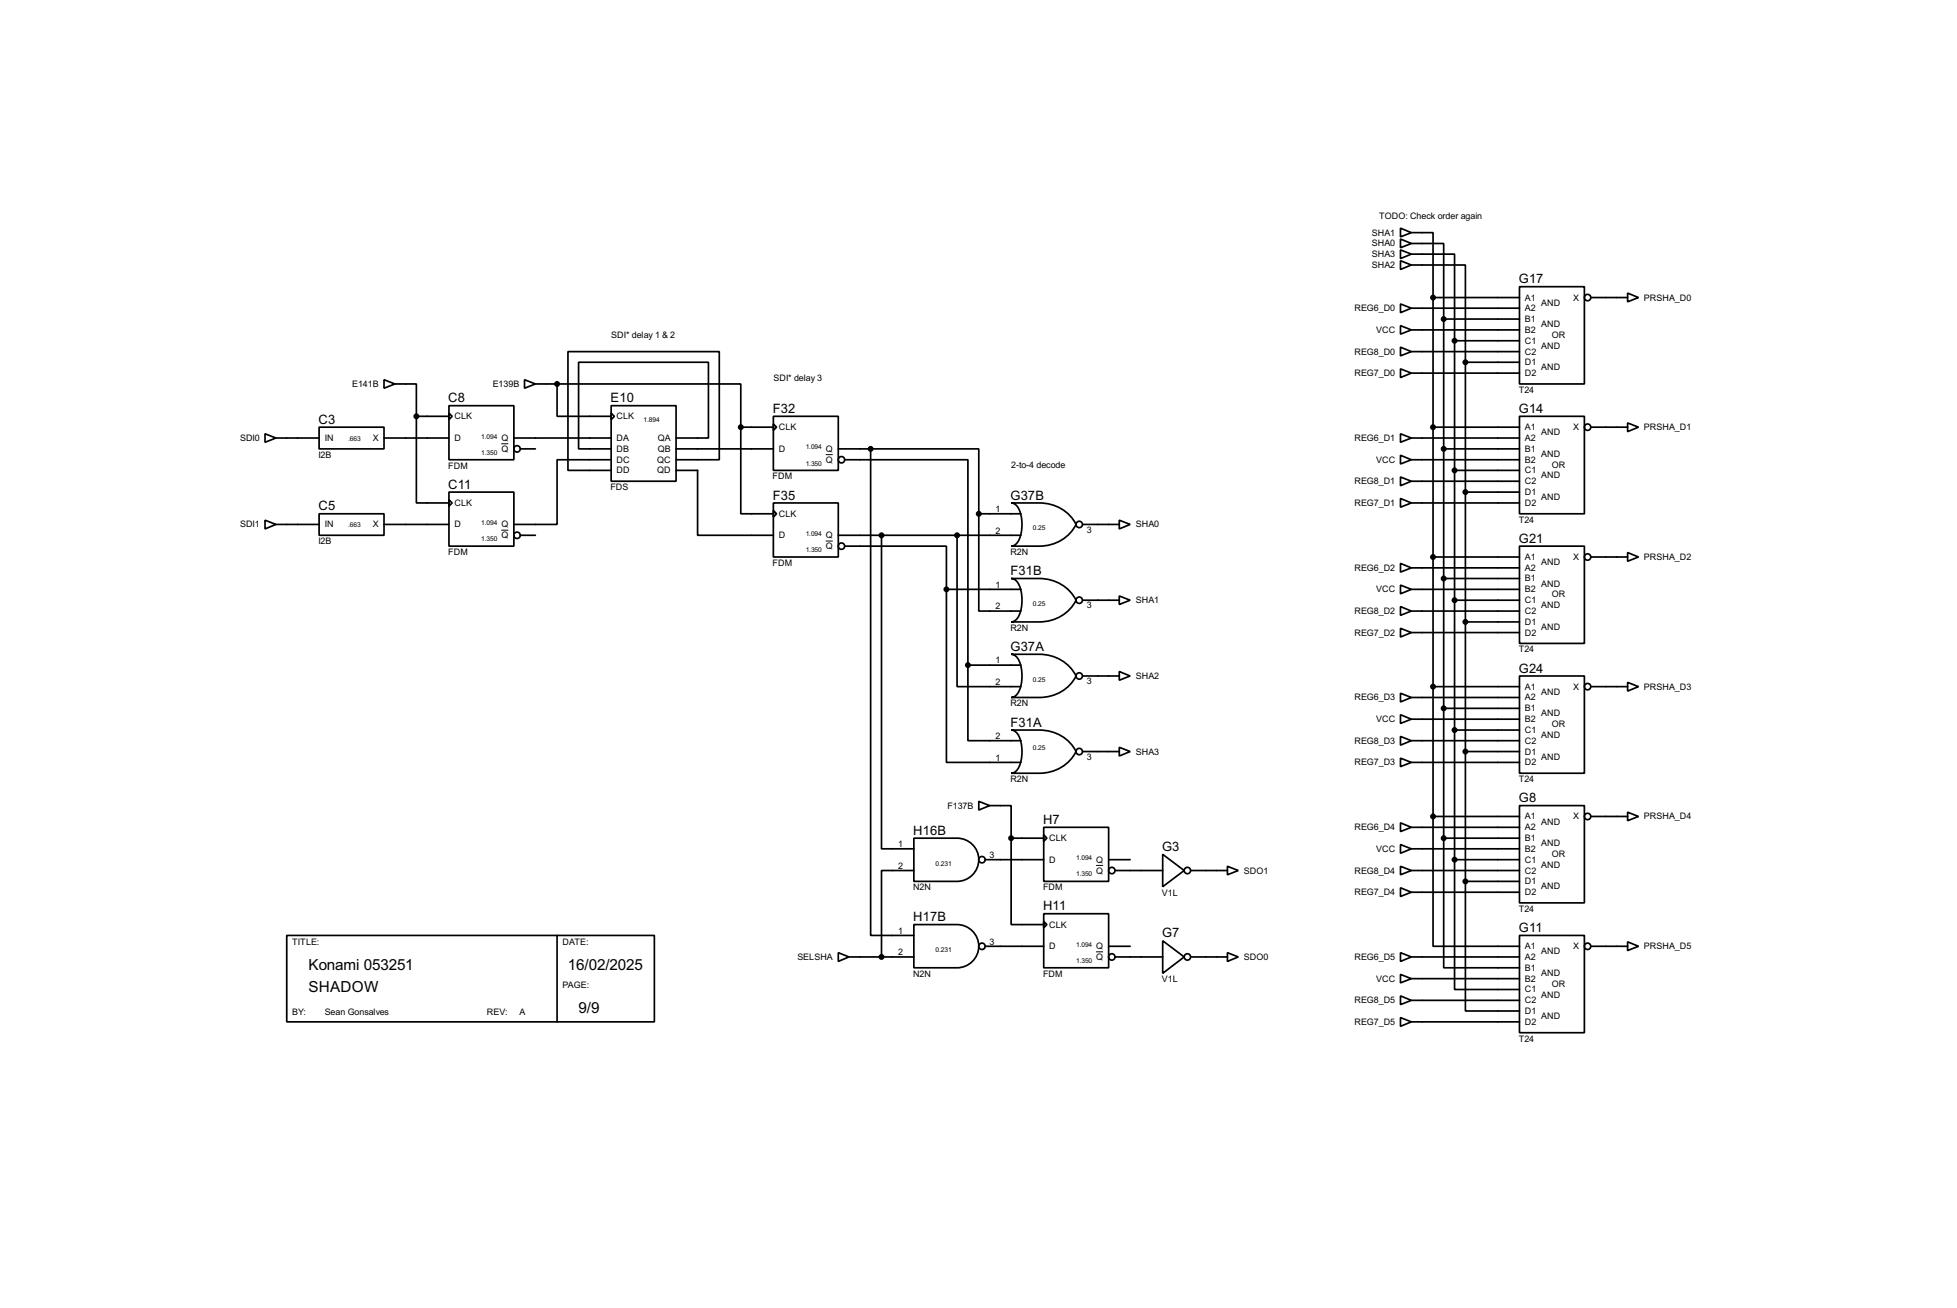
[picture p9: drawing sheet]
<svg xmlns="http://www.w3.org/2000/svg" width="460mm" height="307mm" viewBox="0 0 460 307" stroke-linecap="round" stroke-linejoin="round" font-family="sans-serif">
<g fill="none" stroke="#000" stroke-width=".4">
<path d="M329 53.6l2.5 1.1-2.5 1zM329 56.2l2.5 1-2.5 1zM329 58.7l2.5 1-2.5 1.1zM331.5 54.7h5.1v15.2M331.5 57.2h7.6v17.8M331.5 59.7h10.2v20.4M329 71.4l2.5 1-2.5 1.1zM329 61.3l2.5 1-2.5 1zM329 76.5l2.5 1-2.5 1zM331.5 62.3h12.7v22.8M331.5 72.4h25.4M331.5 77.5h25.4"/>
<path d="M336.6 69.9h20.3M336.6 69.9v121.9M339.1 75v121.9M339.1 75h17.8M356.9 67.4h15.3v22.8h-15.3zM373.7 69.9h8.6M382.3 68.9l2.6 1-2.6 1zM90.2 89.2l2.6 1-2.6 1zM92.8 90.2h5v7.6M97.8 97.8v20.4h7.7M97.8 97.8h7.7M105.5 95.3h15.2v12.7h-15.2z"/>
<path d="M105.5 97.1l.7 .7-.7 .8zM123.2 89.2l2.6 1-2.6 1zM125.8 90.2h5.1M130.9 90.2v7.6h12.7M130.9 90.2h43.1v10.2M143.6 95.3h15.2v17.8h-15.2zM143.6 97.1l.7 .7-.7 .8zM181.7 97.8h15.2v12.7h-15.2zM181.7 99.6l.7 .8-.7 .7zM329 86.7l2.5 1-2.5 1zM329 81.6l2.5 1-2.5 1zM331.5 87.7h25.4"/>
<path d="M331.5 82.6h25.4M341.7 80.1v121.9M341.7 80.1h15.2M344.2 85.1v122M344.2 85.1h12.7M356.9 97.8h15.3v22.9h-15.3zM382.3 99.4l2.6 1-2.6 1zM62.3 101.9l2.5 1-2.5 1zM64.8 102.9h10.2M75 100.4h15.2v5.1h-15.2zM90.2 102.9h15.3M105.5 115.6h15.2v12.7h-15.2z"/>
<path d="M105.5 117.4l.7 .8-.7 .7zM120.7 102.9h22.9M122.2 105.5h3.6M143.6 108h-12.7v15.2h-10.2M158.8 102.9h7.6v-17.8h-30.5v20.4h7.7M158.8 108h10.2v-25.4h-35.6v27.9h10.2M158.8 110.5h5.1v15.3h17.8M158.8 105.5h22.9M174 100.4v20.3h7.7M174 100.4h7.7M181.7 118.2h15.2v12.7h-15.2zM181.7 119.9l.7 .8-.7 .8z"/>
<path d="M196.9 105.5h7.6M198.4 108h29v48.3M204.5 105.5h25.4v15.2M204.5 105.5v114.3h10.2M237.5 118.2h6.6a9.5 9.5 0 0 1 8.7 5 9.5 9.5 0 0 1-8.7 5.1h-6.6a3.2 3.2 0 0 0 2.4-3.1 7.7 7.7 0 0 0-1.3-6.6zM329 101.9l2.5 1-2.5 1zM329 117.1l2.5 1.1-2.5 1zM329 112.1l2.5 1-2.5 1zM329 107l2.5 1-2.5 1zM331.5 102.9h25.4M331.5 118.2h25.4M331.5 113.1h25.4"/>
<path d="M331.5 108h25.4M336.6 100.4h20.3M339.1 105.5h17.8M341.7 110.5h15.2M344.2 115.6h12.7M373.7 100.4h8.6M62.3 122.2l2.5 1-2.5 1.1zM64.8 123.2h10.2M75 120.7h15.2v5.1h-15.2zM90.2 123.2h15.3M122.2 125.8h3.6M196.9 125.8h42.9"/>
<path d="M198.4 128.3h23.9v10.2M207.1 125.8v73.6h7.6M222.3 138.5v40.6h17.5M222.3 138.5h17.5M224.8 125.8v35.5h15M229.9 120.7v22.9h9.9M229.9 120.7h9.9M237.5 135.9h6.6a9.5 9.5 0 0 1 8.7 5.1 9.5 9.5 0 0 1-8.7 5.1h-6.6a3.2 3.2 0 0 0 2.4-3.1 7.8 7.8 0 0 0-1.3-6.7zM254.3 123.2h8.6M262.9 122.2l2.6 1-2.6 1.1zM329 132.4l2.5 1-2.5 1zM329 137.5l2.5 1-2.5 1z"/>
<path d="M331.5 133.4h25.4M331.5 138.5h25.4M336.6 130.9h20.3M339.1 135.9h17.8M356.9 128.3h15.3v22.9h-15.3zM373.7 130.9h8.6M382.3 129.8l2.6 1.1-2.6 1zM227.4 156.3v17.7h12.4M227.4 156.3h12.4M237.5 153.7h6.6a9.5 9.5 0 0 1 8.7 5.1 9.5 9.5 0 0 1-8.7 5.1h-6.6a3.2 3.2 0 0 0 2.4-3.2 7.8 7.8 0 0 0-1.3-6.6zM254.3 158.8h8.6M254.3 141h8.6"/>
<path d="M262.9 157.8l2.6 1-2.6 1zM262.9 140l2.6 1-2.6 1zM329 142.5l2.5 1.1-2.5 1zM329 147.6l2.5 1-2.5 1.1zM331.5 143.6h25.4M331.5 148.6h25.4M341.7 141h15.2M344.2 146.1h12.7M356.9 158.8h15.3v22.9h-15.3zM237.5 171.5h6.6a9.5 9.5 0 0 1 8.7 5.1 9.5 9.5 0 0 1-8.7 5.1h-6.6a3.2 3.2 0 0 0 2.4-3.2 7.7 7.7 0 0 0-1.3-6.6zM254.3 176.6h8.6M262.9 175.6l2.6 1-2.6 1z"/>
<path d="M329 173l2.5 1-2.5 1.1zM329 162.9l2.5 1-2.5 1zM329 167.9l2.5 1.1-2.5 1zM329 178.1l2.5 1-2.5 1zM331.5 174h25.4M331.5 163.9h25.4M331.5 169h25.4M331.5 179.1h25.4M336.6 161.3h20.3M339.1 166.4h17.8M341.7 171.5h15.2M344.2 176.6h12.7"/>
<path d="M373.7 161.3h8.6M382.3 160.3l2.6 1-2.6 1.1zM214.7 196.9h10.1a5.1 5.1 0 0 1 5.1 5.1 5.1 5.1 0 0 1-5.1 5.1h-10.1zM229.9 188.3l2.6 1-2.6 1zM232.5 189.3h5v7.6M237.5 196.9v20.3h7.7M237.5 196.9h7.7M245.2 194.4h15.2v12.7h-15.2zM245.2 196.1l.7 .8-.7 .8zM329 193.3l2.5 1.1-2.5 1zM329 198.4l2.5 1-2.5 1.1zM331.5 194.4h25.4"/>
<path d="M331.5 199.4h25.4M336.6 191.8v30.5h20.3M336.6 191.8h20.3M339.1 196.9v30.5h17.8M339.1 196.9h17.8M356.9 189.3h15.3v22.8h-15.3zM373.7 191.8h8.6M382.3 190.8l2.6 1-2.6 1zM67.4 219.8h86.3v20.3h-86.3zM130.9 219.8v20.3M214.7 217.2h10.1a5.1 5.1 0 0 1 5.1 5.1 5.1 5.1 0 0 1-5.1 5.1h-10.1zM214.7 204.5h-7.6v20.3"/>
<path d="M231.4 202h13.8M245.2 214.7h15.2v12.7h-15.2zM245.2 216.5l.7 .7-.7 .8zM260.4 202h5.1M261.9 204.5h11.2M273.1 200.7l5.1 3.8-5.1 3.8zM279.7 204.5h8.6M288.3 203.5l2.6 1-2.6 1zM329 203.5l2.5 1-2.5 1zM329 208.6l2.5 1-2.5 1zM331.5 204.5h25.4M331.5 209.6h25.4"/>
<path d="M341.7 202v30.5h15.2M341.7 202h15.2M344.2 207.1v30.4h12.7M344.2 207.1h12.7M356.9 219.8h15.3v22.8h-15.3zM196.9 223.8l2.5 1-2.5 1.1zM199.4 224.8h15.3M231.4 222.3h13.8M260.4 222.3h5.1M261.9 224.8h11.2M273.1 221l5.1 3.8-5.1 3.9zM279.7 224.8h8.6"/>
<path d="M288.3 223.8l2.6 1-2.6 1.1zM329 234l2.5 1-2.5 1zM329 223.8l2.5 1-2.5 1.1zM329 239.1l2.5 1-2.5 1zM329 228.9l2.5 1-2.5 1zM331.5 235h25.4M331.5 224.8h25.4M331.5 229.9h25.4M373.7 222.3h8.6M382.3 221.3l2.6 1-2.6 1zM331.5 240.1h25.4"/>
<circle cx="372.9" cy="69.9" r=".75"/>
<circle cx="121.4" cy="105.5" r=".75"/>
<circle cx="197.6" cy="108" r=".75"/>
<circle cx="372.9" cy="100.4" r=".75"/>
<circle cx="121.4" cy="125.8" r=".75"/>
<circle cx="197.6" cy="128.3" r=".75"/>
<circle cx="253.5" cy="123.2" r=".75"/>
<circle cx="372.9" cy="130.9" r=".75"/>
<circle cx="253.5" cy="141" r=".75"/>
<circle cx="253.5" cy="158.8" r=".75"/>
<circle cx="253.5" cy="176.6" r=".75"/>
<circle cx="372.9" cy="161.3" r=".75"/>
<circle cx="372.9" cy="191.8" r=".75"/>
<circle cx="230.6" cy="202" r=".75"/>
<circle cx="261.1" cy="204.5" r=".75"/>
<circle cx="278.9" cy="204.5" r=".75"/>
<circle cx="230.6" cy="222.3" r=".75"/>
<circle cx="261.1" cy="224.8" r=".75"/>
<circle cx="278.9" cy="224.8" r=".75"/>
<circle cx="372.9" cy="222.3" r=".75"/>
</g>
<path d="M117.8 104.3h1.6M194 106.8h1.6M117.8 124.6h1.6M194 127.1h1.6M257.5 203.3h1.6M257.5 223.6h1.6" fill="none" stroke="#000" stroke-width=".23"/>
<g fill="#000" stroke="#000" stroke-width=".4">
<circle cx="336.6" cy="69.9" r=".5"/>
<circle cx="339.1" cy="75" r=".5"/>
<circle cx="97.8" cy="97.8" r=".5"/>
<circle cx="130.8" cy="90.2" r=".5"/>
<circle cx="341.6" cy="80.1" r=".5"/>
<circle cx="344.2" cy="85.1" r=".5"/>
<circle cx="174" cy="100.4" r=".5"/>
<circle cx="204.5" cy="105.5" r=".5"/>
<circle cx="336.6" cy="100.4" r=".5"/>
<circle cx="339.1" cy="105.5" r=".5"/>
<circle cx="341.6" cy="110.5" r=".5"/>
<circle cx="344.2" cy="115.6" r=".5"/>
<circle cx="207" cy="125.8" r=".5"/>
<circle cx="222.3" cy="138.5" r=".5"/>
<circle cx="224.8" cy="125.8" r=".5"/>
<circle cx="229.9" cy="120.7" r=".5"/>
<circle cx="336.6" cy="130.9" r=".5"/>
<circle cx="339.1" cy="135.9" r=".5"/>
<circle cx="227.3" cy="156.3" r=".5"/>
<circle cx="341.6" cy="141" r=".5"/>
<circle cx="344.2" cy="146.1" r=".5"/>
<circle cx="336.6" cy="161.3" r=".5"/>
<circle cx="339.1" cy="166.4" r=".5"/>
<circle cx="341.6" cy="171.5" r=".5"/>
<circle cx="344.2" cy="176.6" r=".5"/>
<circle cx="237.5" cy="196.9" r=".5"/>
<circle cx="336.6" cy="191.8" r=".5"/>
<circle cx="339.1" cy="196.9" r=".5"/>
<circle cx="341.6" cy="202" r=".5"/>
<circle cx="344.2" cy="207.1" r=".5"/>
<circle cx="207" cy="224.8" r=".5"/>
</g>
<g font-size="4">
<text x="72.5" y="227.9">Konami 053251</text>
<text x="133.4" y="227.9">16/02/2025</text>
<text x="72.5" y="233">SHADOW</text>
<text x="135.9" y="238.1">9/9</text>
</g>
<g font-size="3.4">
<text x="356.8" y="66.6">G17</text>
<text x="105.3" y="94.5">C8</text>
<text x="143.4" y="94.5">E10</text>
<text x="74.8" y="99.5">C3</text>
<text x="181.5" y="97">F32</text>
<text x="356.8" y="97">G14</text>
<text x="74.8" y="119.9">C5</text>
<text x="105.3" y="114.8">C11</text>
<text x="181.5" y="117.4">F35</text>
<text x="237.4" y="117.4">G37B</text>
<text x="356.8" y="127.5">G21</text>
<text x="237.4" y="135.1">F31B</text>
<text x="237.4" y="152.9">G37A</text>
<text x="356.8" y="158">G24</text>
<text x="237.4" y="170.7">F31A</text>
<text x="356.8" y="188.5">G8</text>
<text x="214.5" y="196.1">H16B</text>
<text x="245" y="193.6">H7</text>
<text x="273" y="199.9">G3</text>
<text x="245" y="213.9">H11</text>
<text x="214.5" y="216.4">H17B</text>
<text x="273" y="220.2">G7</text>
<text x="356.8" y="219">G11</text>
</g>
<g font-size="2.4">
<text x="323.9" y="51.5">TODO: Check order again</text>
<text x="322.2" y="55.4">SHA1</text>
<text x="322.2" y="57.9">SHA0</text>
<text x="322.2" y="60.4">SHA3</text>
<text x="322.2" y="62.9">SHA2</text>
<text x="358.2" y="70.6">A1</text>
<text x="362" y="71.8">AND</text>
<text x="369.5" y="70.6">X</text>
<text x="386.1" y="70.6">PRSHA_D0</text>
<text x="318.1" y="73.1">REG6_D0</text>
<text x="358.2" y="73.1">A2</text>
<text x="358.2" y="75.6">B1</text>
<text x="362" y="76.9">AND</text>
<text x="143.6" y="79.4">SDI* delay 1 &amp; 2</text>
<text x="318.1" y="83.3">REG8_D0</text>
<text x="323.2" y="78.2">VCC</text>
<text x="358.2" y="78.2">B2</text>
<text x="358.2" y="80.8">C1</text>
<text x="358.2" y="83.3">C2</text>
<text x="362" y="81.9">AND</text>
<text x="364.5" y="79.4">OR</text>
<text x="181.7" y="89.6">SDI* delay 3</text>
<text x="318.1" y="88.4">REG7_D0</text>
<text x="358.2" y="85.8">D1</text>
<text x="358.2" y="88.4">D2</text>
<text x="362" y="87">AND</text>
<text x="82.7" y="90.9">E141B</text>
<text x="115.7" y="90.9">E139B</text>
<text x="356.7" y="92.3">T24</text>
<text x="106.7" y="98.5">CLK</text>
<text x="144.8" y="98.5">CLK</text>
<text x="182.9" y="101">CLK</text>
<text x="358.2" y="101">A1</text>
<text x="369.5" y="101">X</text>
<text x="386.1" y="101">PRSHA_D1</text>
<text x="56.4" y="103.6">SDI0</text>
<text x="74.8" y="107.6">I2B</text>
<text x="76.3" y="103.6">IN</text>
<text x="87.6" y="103.6">X</text>
<text x="106.7" y="103.6">D</text>
<text x="117.8" y="103.6">Q</text>
<text x="117.8" y="106.2">Q</text>
<text x="144.8" y="103.6">DA</text>
<text x="144.8" y="106.2">DB</text>
<text x="154.5" y="103.6">QA</text>
<text x="154.5" y="106.2">QB</text>
<text x="182.9" y="106.2">D</text>
<text x="194" y="106.2">Q</text>
<text x="318.1" y="103.6">REG6_D1</text>
<text x="358.2" y="103.6">A2</text>
<text x="358.2" y="106.2">B1</text>
<text x="362" y="102.3">AND</text>
<text x="362" y="107.3">AND</text>
<text x="105.3" y="110.1">FDM</text>
<text x="144.8" y="108.7">DC</text>
<text x="144.8" y="111.2">DD</text>
<text x="154.3" y="108.7">QC</text>
<text x="154.3" y="111.2">QD</text>
<text x="181.5" y="112.6">FDM</text>
<text x="194" y="108.7">Q</text>
<text x="237.5" y="109.9">2-to-4 decode</text>
<text x="318.1" y="113.7">REG8_D1</text>
<text x="323.2" y="108.7">VCC</text>
<text x="358.2" y="108.7">B2</text>
<text x="358.2" y="111.2">C1</text>
<text x="358.2" y="113.7">C2</text>
<text x="362" y="112.4">AND</text>
<text x="364.5" y="109.9">OR</text>
<text x="106.7" y="118.9">CLK</text>
<text x="143.4" y="115.1">FDS</text>
<text x="318.1" y="118.9">REG7_D1</text>
<text x="358.2" y="116.3">D1</text>
<text x="358.2" y="118.9">D2</text>
<text x="362" y="117.5">AND</text>
<text x="56.4" y="123.9">SDI1</text>
<text x="76.3" y="123.9">IN</text>
<text x="87.6" y="123.9">X</text>
<text x="106.7" y="123.9">D</text>
<text x="117.8" y="123.9">Q</text>
<text x="182.9" y="121.4">CLK</text>
<text x="233.9" y="120.3">1</text>
<text x="233.9" y="125.4">2</text>
<text x="255.3" y="125.1">3</text>
<text x="266.8" y="123.9">SHA0</text>
<text x="356.7" y="122.8">T24</text>
<text x="74.8" y="127.9">I2B</text>
<text x="105.3" y="130.4">FDM</text>
<text x="117.8" y="126.4">Q</text>
<text x="182.9" y="126.4">D</text>
<text x="194" y="126.4">Q</text>
<text x="194" y="129">Q</text>
<text x="237.3" y="130.4">R2N</text>
<text x="358.2" y="131.6">A1</text>
<text x="369.5" y="131.6">X</text>
<text x="386.1" y="131.6">PRSHA_D2</text>
<text x="181.5" y="133">FDM</text>
<text x="318.1" y="134.1">REG6_D2</text>
<text x="358.2" y="134.1">A2</text>
<text x="358.2" y="136.6">B1</text>
<text x="362" y="132.8">AND</text>
<text x="362" y="137.8">AND</text>
<text x="233.9" y="138.1">1</text>
<text x="233.9" y="143.2">2</text>
<text x="255.3" y="142.9">3</text>
<text x="266.8" y="141.7">SHA1</text>
<text x="323.2" y="139.2">VCC</text>
<text x="358.2" y="139.2">B2</text>
<text x="358.2" y="141.7">C1</text>
<text x="362" y="142.9">AND</text>
<text x="364.5" y="140.4">OR</text>
<text x="237.3" y="148.2">R2N</text>
<text x="318.1" y="144.3">REG8_D2</text>
<text x="318.1" y="149.3">REG7_D2</text>
<text x="358.2" y="144.3">C2</text>
<text x="358.2" y="146.8">D1</text>
<text x="358.2" y="149.3">D2</text>
<text x="362" y="148">AND</text>
<text x="233.9" y="155.9">1</text>
<text x="356.7" y="153.3">T24</text>
<text x="233.9" y="160.9">2</text>
<text x="255.3" y="160.7">3</text>
<text x="266.8" y="159.5">SHA2</text>
<text x="237.3" y="166">R2N</text>
<text x="318.1" y="164.6">REG6_D3</text>
<text x="358.2" y="162">A1</text>
<text x="358.2" y="164.6">A2</text>
<text x="358.2" y="167.1">B1</text>
<text x="362" y="163.2">AND</text>
<text x="369.5" y="162">X</text>
<text x="386.1" y="162">PRSHA_D3</text>
<text x="233.9" y="173.6">2</text>
<text x="323.2" y="169.7">VCC</text>
<text x="358.2" y="169.7">B2</text>
<text x="358.2" y="172.2">C1</text>
<text x="362" y="168.3">AND</text>
<text x="362" y="173.4">AND</text>
<text x="364.5" y="170.9">OR</text>
<text x="233.9" y="178.7">1</text>
<text x="255.3" y="178.5">3</text>
<text x="266.8" y="177.3">SHA3</text>
<text x="318.1" y="174.7">REG8_D3</text>
<text x="318.1" y="179.8">REG7_D3</text>
<text x="358.2" y="174.7">C2</text>
<text x="358.2" y="177.3">D1</text>
<text x="358.2" y="179.8">D2</text>
<text x="362" y="178.5">AND</text>
<text x="237.3" y="183.8">R2N</text>
<text x="356.7" y="183.8">T24</text>
<text x="222.5" y="190">F137B</text>
<text x="246.4" y="197.6">CLK</text>
<text x="318.1" y="195.1">REG6_D4</text>
<text x="358.2" y="192.5">A1</text>
<text x="358.2" y="195.1">A2</text>
<text x="358.2" y="197.6">B1</text>
<text x="362" y="193.7">AND</text>
<text x="369.5" y="192.5">X</text>
<text x="386.1" y="192.5">PRSHA_D4</text>
<text x="211" y="199">1</text>
<text x="232.5" y="201.6">3</text>
<text x="246.4" y="202.7">D</text>
<text x="257.5" y="202.7">Q</text>
<text x="323.2" y="200.1">VCC</text>
<text x="358.2" y="200.1">B2</text>
<text x="358.2" y="202.7">C1</text>
<text x="362" y="198.8">AND</text>
<text x="362" y="203.9">AND</text>
<text x="364.5" y="201.3">OR</text>
<text x="211" y="204.1">2</text>
<text x="214.5" y="209.2">N2N</text>
<text x="245" y="209.2">FDM</text>
<text x="257.5" y="205.2">Q</text>
<text x="292.2" y="205.2">SDO1</text>
<text x="318.1" y="205.2">REG8_D4</text>
<text x="358.2" y="205.2">C2</text>
<text x="358.2" y="207.8">D1</text>
<text x="362" y="209">AND</text>
<text x="272.9" y="210.4">V1L</text>
<text x="318.1" y="210.3">REG7_D4</text>
<text x="356.7" y="214.2">T24</text>
<text x="358.2" y="210.3">D2</text>
<text x="68.6" y="221.9">TITLE:</text>
<text x="132.1" y="221.9">DATE:</text>
<text x="211" y="219.4">1</text>
<text x="232.5" y="221.9">3</text>
<text x="246.4" y="217.9">CLK</text>
<text x="187.3" y="225.5">SELSHA</text>
<text x="211" y="224.4">2</text>
<text x="246.4" y="223">D</text>
<text x="257.5" y="223">Q</text>
<text x="257.5" y="225.5">Q</text>
<text x="292.2" y="225.5">SDO0</text>
<text x="318.1" y="225.5">REG6_D5</text>
<text x="358.2" y="223">A1</text>
<text x="358.2" y="225.5">A2</text>
<text x="362" y="224.2">AND</text>
<text x="369.5" y="223">X</text>
<text x="386.1" y="223">PRSHA_D5</text>
<text x="132.1" y="232.1">PAGE:</text>
<text x="214.5" y="229.5">N2N</text>
<text x="245" y="229.5">FDM</text>
<text x="272.9" y="230.8">V1L</text>
<text x="323.2" y="230.6">VCC</text>
<text x="358.2" y="228.1">B1</text>
<text x="358.2" y="230.6">B2</text>
<text x="358.2" y="233.2">C1</text>
<text x="362" y="229.3">AND</text>
<text x="364.5" y="231.8">OR</text>
<text x="68.6" y="238.4">BY:</text>
<text x="76.3" y="238.4">Sean Gonsalves</text>
<text x="114.4" y="238.4">REV:</text>
<text x="122" y="238.4">A</text>
<text x="318.1" y="235.7">REG8_D5</text>
<text x="358.2" y="235.7">C2</text>
<text x="358.2" y="238.2">D1</text>
<text x="362" y="234.4">AND</text>
<text x="362" y="239.4">AND</text>
<text x="318.1" y="240.8">REG7_D5</text>
<text x="356.7" y="244.7">T24</text>
<text x="358.2" y="240.8">D2</text>
</g>
<g font-size="1.8">
<text x="151.2" y="99.2">1.894</text>
<text x="81.8" y="103.6">.663</text>
<text x="113.1" y="103">1.094</text>
<text x="113.1" y="106.9">1.350</text>
<text x="189.3" y="105.6">1.094</text>
<text x="189.3" y="109.4">1.350</text>
<text x="81.8" y="123.9">.663</text>
<text x="113.1" y="123.4">1.094</text>
<text x="189.3" y="125.9">1.094</text>
<text x="242.6" y="124.6">0.25</text>
<text x="113.1" y="127.2">1.350</text>
<text x="189.3" y="129.7">1.350</text>
<text x="242.6" y="142.4">0.25</text>
<text x="242.6" y="160.2">0.25</text>
<text x="242.6" y="176.3">0.25</text>
<text x="219.8" y="203.4">0.231</text>
<text x="252.8" y="202.1">1.094</text>
<text x="252.8" y="205.9">1.350</text>
<text x="219.8" y="223.7">0.231</text>
<text x="252.8" y="222.4">1.094</text>
<text x="252.8" y="226.2">1.350</text>
</g>
</svg>
